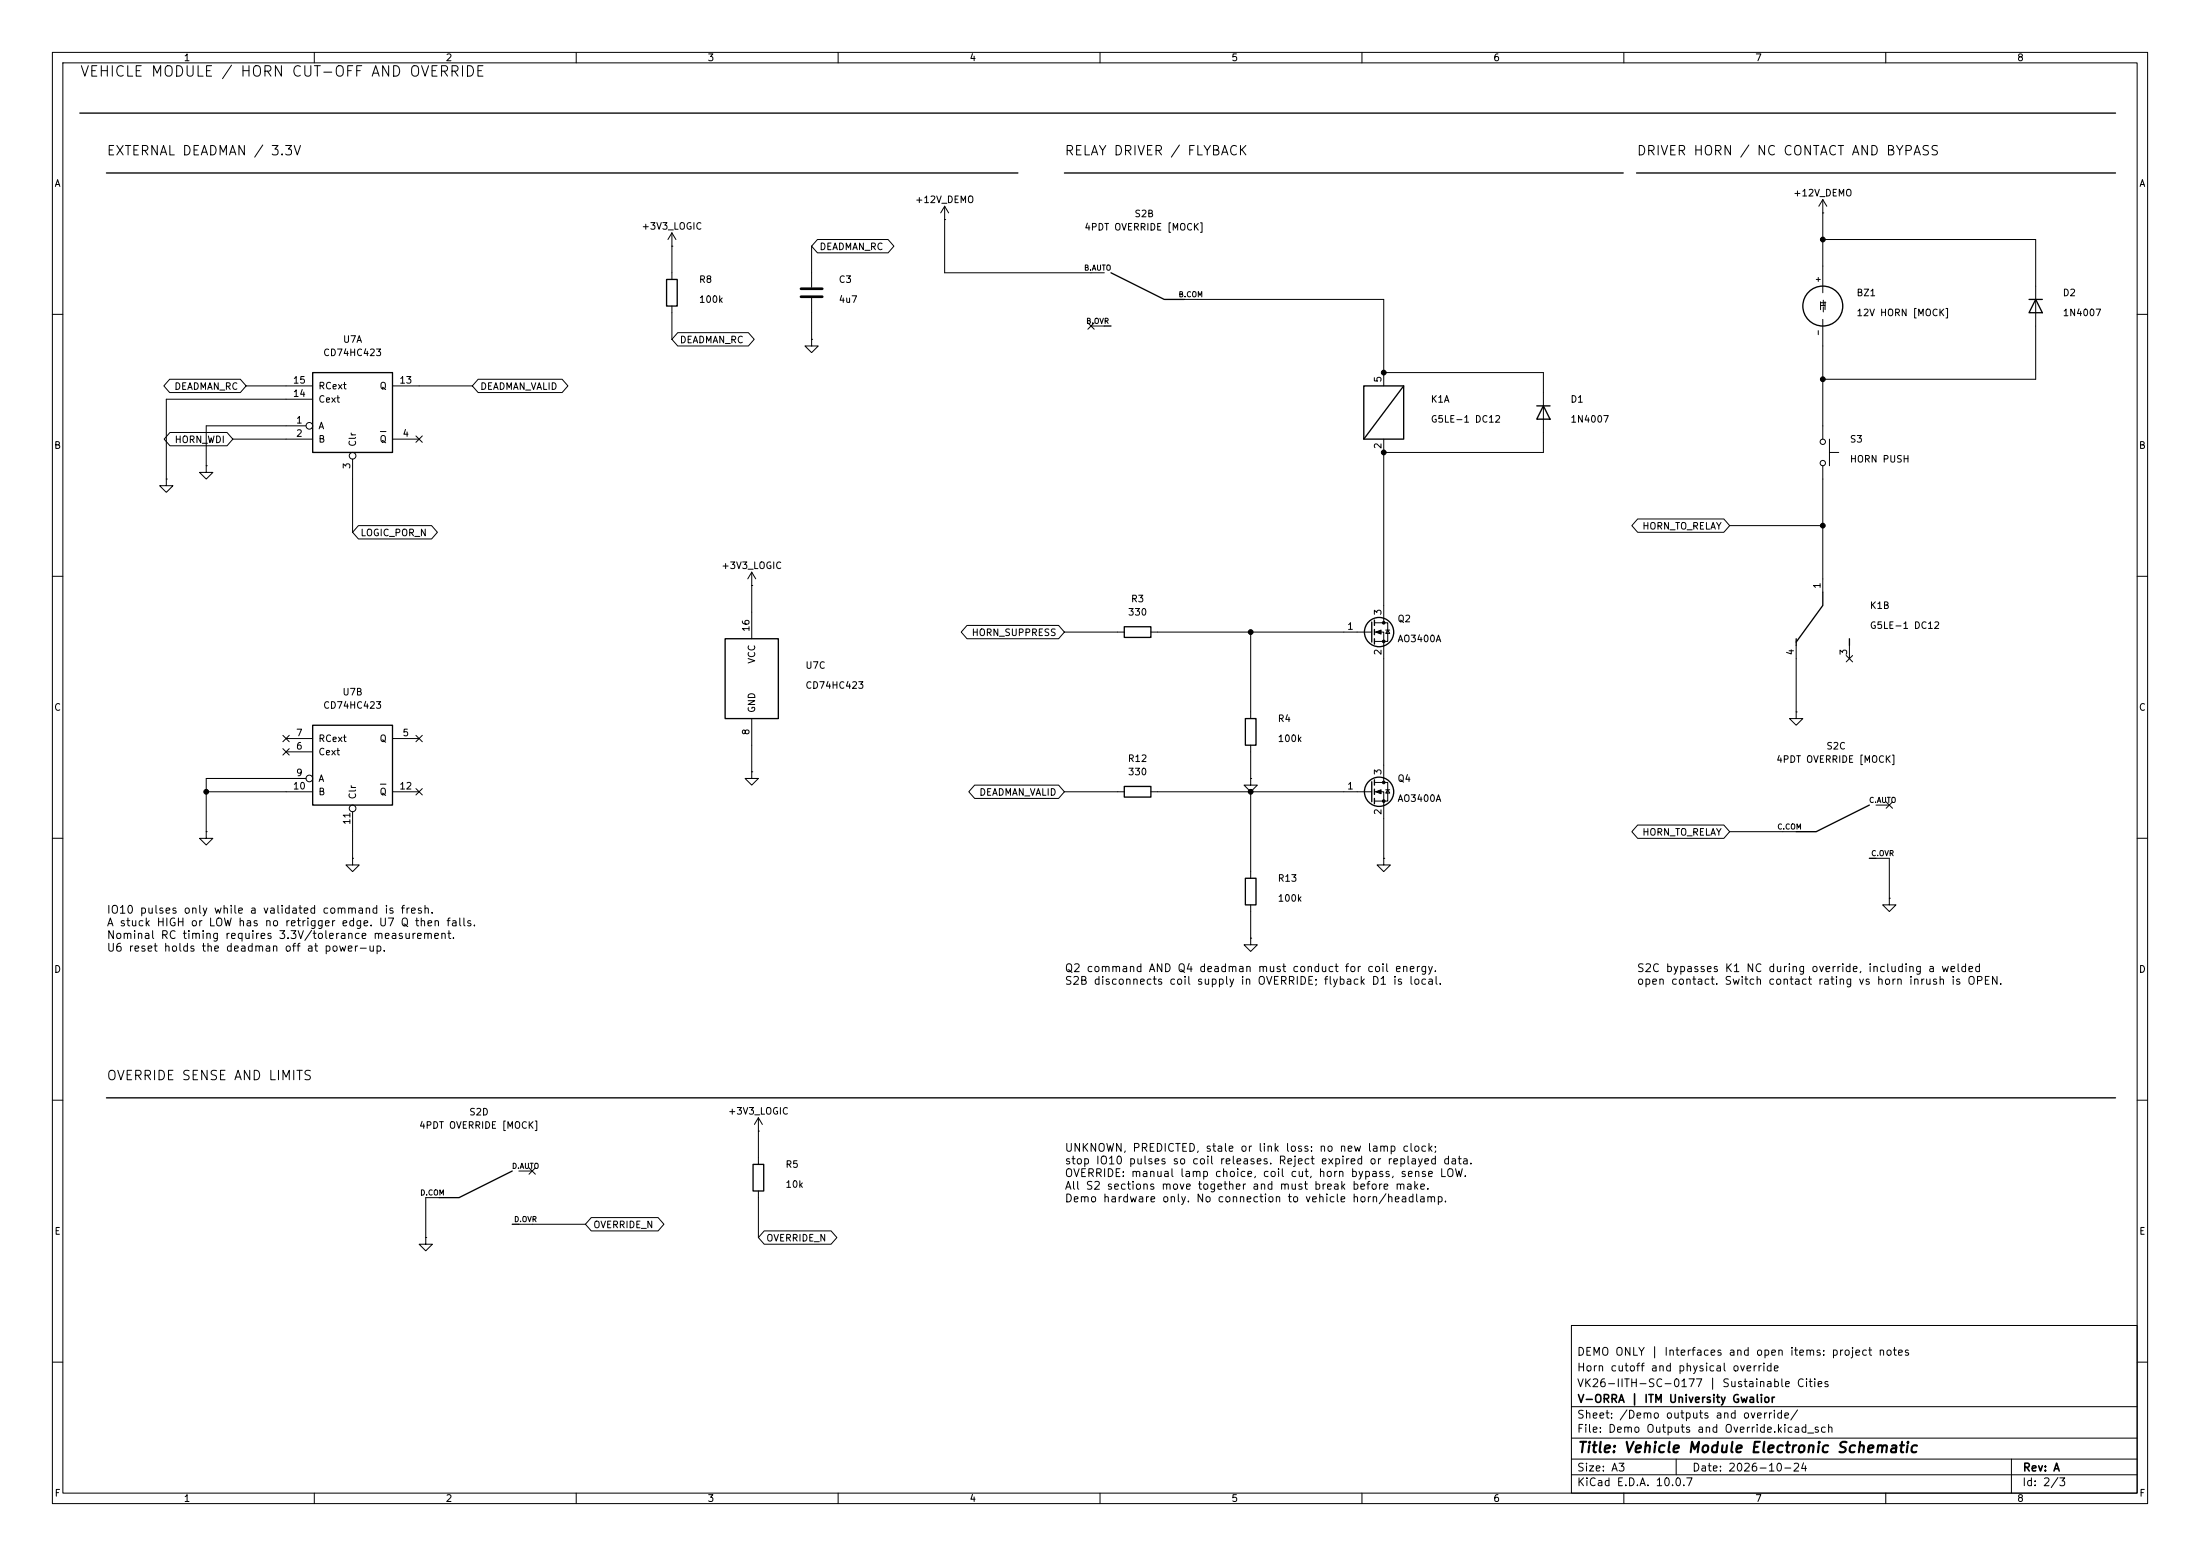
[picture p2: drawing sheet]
<svg xmlns="http://www.w3.org/2000/svg" width="420mm" height="297mm" viewBox="0 0 420 297" stroke-linecap="round" stroke-linejoin="round" font-family="sans-serif">
<g fill="none" stroke="#000" stroke-width=".19">
<path d="M10 10h400v277h-400zM12 12h396v273h-396zM60 10v2M110 10v2M160 10v2M210 10v2M260 10v2M310 10v2M360 10v2M180.3 39.4l-.7 1.2M180.3 39.4l.8 1.2M180.3 39.4v12.7h30.5"/>
<path d="M348 38.1v17.8M348 38.1l-.8 1.3M348 38.1l.7 1.3M128.3 47h.1M128.3 44.5l-.8 1.2M128.3 44.5l.7 1.2M128.3 44.5v8.8M128.3 58.4v6.4M154.9 47v7.9M154.9 56.9v7.9M156.1 45.7h13.4l1.2 1.3-1.2 1.3h-13.4l-1.2-1.3zM180.3 41.9h.1"/>
<path d="M226.1 57.2h38.1v16.5M348 40.6h.1M348 45.7h40.6v26.7h-40.6M10 60h2M32.4 72.4h13.5l1.1 1.3-1.1 1.2h-13.5l-1.1-1.2zM47 73.7h12.7M59.7 76.2h-28v15.2M74.9 73.7h15.3M91.3 72.4h16l1.1 1.3-1.1 1.2h-16l-1.1-1.2zM129.4 63.5h13.5l1.1 1.3-1.1 1.2h-13.5l-1.1-1.2zM154.9 64.8v1.2h1.3l-1.3 1.3-1.2-1.3h1.2M154.9 64.8h.1"/>
<path d="M207.7 61.6l1.2 1.2M208.3 62.2h2.5M208.9 61.6l-1.2 1.2M264.2 71.1h30.4v15.3h-30.4M348 61v22.8M408 60h2M31.7 91.4v1.3h1.3l-1.3 1.3-1.2-1.3h1.2M31.7 91.4h.1M32.4 82.5h10.9l1.1 1.3-1.1 1.3h-10.9l-1.1-1.3zM39.4 88.9v1.3h1.2l-1.2 1.2-1.3-1.2h1.3M39.4 88.9h.1M44.4 83.8h15.3"/>
<path d="M58.4 81.3h-19v7.6M67.3 87.6v14M72.6 82.4h1.1M74.9 83.8h5.1M79.4 83.2l1.2 1.2M80.6 83.2l-1.2 1.2M264.2 83.8v35.1M312.6 99.1h16.5l1.1 1.2-1.1 1.3h-16.5l-1.1-1.3zM348 88.9v24.1M349.2 86.4h1.8M349.2 83.8v5.1M10 110h2"/>
<path d="M68.4 100.3h14l1.1 1.3-1.1 1.3h-14l-1.1-1.3zM143.5 111.8h.1M143.5 109.2v12.7M143.5 109.2l-.8 1.3M143.5 109.2l.8 1.3M184.6 119.4h17.5l1.1 1.3-1.1 1.2h-17.5l-1.1-1.2zM262.4 118.9h2.5v3.5h-2.5M330.2 100.3h17.8M408 110h2M143.5 137.2v10.1M203.2 120.7h11.4M219.7 120.7h42.2"/>
<path d="M238.8 120.7v16.5M262.4 120.7h1.8v28.7M264.5 120.3h.8M264.9 120.3l.4 .6h-.8zM342.9 135.9v1.3h1.3l-1.3 1.2-1.3-1.2h1.3M342.9 135.9h.1M342.9 123.2v12.7M352.5 125.1l1.2 1.2M353.1 123.2v2.5M353.7 125.1l-1.2 1.2M10 160h2M39.4 158.8v1.2h1.2l-1.2 1.3-1.3-1.3h1.3"/>
<path d="M39.4 158.8h.1M39.4 151.1h20.3M54 140.4l1.2 1.2M54 142.9l1.2 1.2M54.6 141h5.1M54.6 143.5h5.1M55.2 140.4l-1.2 1.2M55.2 142.9l-1.2 1.2M58.4 148.6h-19v10.2M67.3 154.9v8.9M72.6 149.7h1.1M74.9 141h5.1"/>
<path d="M74.9 151.1h5.1M79.4 140.4l1.2 1.2M79.4 150.5l1.2 1.2M80.6 140.4l-1.2 1.2M80.6 150.5l-1.2 1.2M143.5 147.3v1.3h1.3l-1.3 1.3-1.3-1.3h1.3M143.5 147.3h.1M186.1 149.9h16l1.1 1.2-1.1 1.3h-16l-1.2-1.3zM203.2 151.1h11.4M219.7 151.1h42.2M238.8 148.6v1.3h1.2l-1.2 1.2-1.3-1.2h1.3M238.8 148.6h.1"/>
<path d="M238.8 142.2v6.4M238.8 151.1v16.5M262.4 149.4h2.5v3.5h-2.5M262.4 151.1h1.8v12.7M264.5 150.7h.8M264.9 150.7l.4 .7h-.8zM312.6 157.5h16.5l1.1 1.3-1.1 1.2h-16.5l-1.1-1.2zM330.2 158.8h12.7M358.1 153.7h2.6M360.1 153.1l1.2 1.2M361.3 153.1l-1.2 1.2M408 160h2"/>
<path d="M67.3 163.8v1.3h1.3l-1.3 1.3-1.3-1.3h1.3M67.3 163.8h.1M238.8 179.1v1.2h1.2l-1.2 1.3-1.3-1.3h1.3M238.8 179.1h.1M238.8 172.7v6.4M264.2 163.8v1.3h1.2l-1.2 1.3-1.3-1.3h1.3M264.2 163.8h.1M358.1 163.8h2.6v7.7M360.7 171.5v1.2h1.2l-1.2 1.3-1.3-1.3h1.3M360.7 171.5h.1M10 210h2M144.8 215.9h.1"/>
<path d="M144.8 213.4v8.8M144.8 213.4l-.8 1.2M144.8 213.4l.7 1.2M408 210h2M81.3 236.2v1.3h1.2l-1.2 1.3-1.3-1.3h1.3M81.3 236.2h.1M83.8 228.6h-2.5v7.6M99.1 223.5h2.5M99.1 233.7h12.7M101 222.9l1.2 1.2M102.2 222.9l-1.2 1.2M112.9 232.4h12.7l1.1 1.3-1.1 1.3h-12.7l-1.1-1.3z"/>
<path d="M144.8 227.3v8.9M145.9 234.9h12.8l1.1 1.3-1.1 1.3h-12.8l-1.1-1.3zM300 253h108v32h-108zM10 260h2M300 278.5h108M300 274.5h108M300 268.5h108M320 278.5v3M384 278.5v6.5M408 260h2M60 285v2M110 285v2"/>
<path d="M160 285v2M210 285v2M260 285v2M300 281.5h108M310 285v2M360 285v2"/>
<circle cx="59.1" cy="81.3" r=".63"/>
<circle cx="67.3" cy="87" r=".63"/>
<circle cx="348" cy="88.4" r=".51"/>
<circle cx="348" cy="84.3" r=".51"/>
<circle cx="59.1" cy="148.6" r=".63"/>
<circle cx="67.3" cy="154.3" r=".63"/>
</g>
<g fill="none" stroke="#000" stroke-width=".25">
<path d="M15.2 21.6h388.7M20.3 33h174M203.2 33h106.7M312.4 33h91.5M127.3 53.3h2v5.1h-2zM212.1 52.1l10.1 5.1h3.9M387.3 57.2h2.6M388.6 57.2l1.3 2.5h-2.6zM59.7 71.1h15.2v15.3h-15.2zM210.8 62.2h1.3M260.3 73.7h7.7v10.1h-7.7zM268 73.7l-7.7 10.1"/>
<path d="M293.4 77.5h2.5M294.6 77.5l1.3 2.5h-2.5zM214.6 119.6h5.1v2.1h-5.1zM261.9 118.7v3.9M262.4 118.4v1M348 113v2.6l-5.1 7M59.7 138.4h15.2v15.3h-15.2zM138.4 121.9h10.2v15.3h-10.2zM237.7 137.2h2.1v5h-2.1zM262.4 120.1v1.1M262.4 121.9v1M342.9 121.9v1.3"/>
<path d="M353.1 121.9v1.3M214.6 150.1h5.1v2h-5.1zM261.9 149.2v3.8M262.4 148.8v1.1M262.4 150.6v1M262.4 152.4v1M356.9 153.7l-10.2 5.1h-3.8M237.7 167.6h2.1v5.1h-2.1zM356.9 163.8h1.2M20.3 209.6h383.6M97.8 223.5l-10.2 5.1h-3.8M97.8 233.7h1.3"/>
<path d="M143.8 222.2h2v5.1h-2z"/>
<circle cx="348" cy="58.4" r="3.8"/>
<circle cx="263.3" cy="120.6" r="2.79"/>
<circle cx="263.3" cy="151.1" r="2.79"/>
</g>
<path d="M152.9 55.1h4.1M152.9 56.6h4.1" fill="none" stroke="#000" stroke-width=".51"/>
<g fill="#000" stroke="#000" stroke-width=".19">
<path d="M262.6 120.7l1.1-.4v.7zM262.6 151.1l1.1-.4v.8z"/>
<circle cx="348" cy="45.7" r=".46"/>
<circle cx="264.2" cy="71.1" r=".46"/>
<circle cx="348" cy="72.4" r=".46"/>
<circle cx="264.2" cy="86.4" r=".46"/>
<circle cx="264.2" cy="118.9" r=".25"/>
<circle cx="348" cy="100.3" r=".46"/>
<circle cx="238.8" cy="120.7" r=".46"/>
<circle cx="264.2" cy="122.4" r=".25"/>
<circle cx="39.4" cy="151.1" r=".46"/>
<circle cx="238.8" cy="151.1" r=".46"/>
<circle cx="264.2" cy="149.4" r=".25"/>
<circle cx="264.2" cy="152.9" r=".25"/>
</g>
<g font-size="2">
<text x="15.1" y="15.1">VEHICLE MODULE / HORN CUT-OFF AND OVERRIDE</text>
<text x="301" y="277.8">Title: Vehicle Module Electronic Schematic</text>
</g>
<g font-size="1.8">
<text x="20.2" y="30.1">EXTERNAL DEADMAN / 3.3V</text>
<text x="203.1" y="30.1">RELAY DRIVER / FLYBACK</text>
<text x="312.3" y="30.1">DRIVER HORN / NC CONTACT AND BYPASS</text>
<text x="20.2" y="206.6">OVERRIDE SENSE AND LIMITS</text>
</g>
<g font-size="1.5">
<text x="347" y="59.6">H</text>
<text x="20.3" y="174.8">IO10 pulses only while a validated command is fresh.</text>
<text x="20.3" y="177.2">A stuck HIGH or LOW has no retrigger edge. U7 Q then falls.</text>
<text x="20.3" y="179.6">Nominal RC timing requires 3.3V/tolerance measurement.</text>
<text x="20.3" y="182">U6 reset holds the deadman off at power-up.</text>
<text x="203.2" y="185.9">Q2 command AND Q4 deadman must conduct for coil energy.</text>
<text x="312.4" y="185.9">S2C bypasses K1 NC during override, including a welded</text>
<text x="203.2" y="188.3">S2B disconnects coil supply in OVERRIDE; flyback D1 is local.</text>
<text x="312.4" y="188.3">open contact. Switch contact rating vs horn inrush is OPEN.</text>
<text x="203.2" y="220.2">UNKNOWN, PREDICTED, stale or link loss: no new lamp clock;</text>
<text x="203.2" y="222.6">stop IO10 pulses so coil releases. Reject expired or replayed data.</text>
<text x="203.2" y="225">OVERRIDE: manual lamp choice, coil cut, horn bypass, sense LOW.</text>
<text x="203.2" y="227.5">All S2 sections move together and must break before make.</text>
<text x="203.2" y="229.9">Demo hardware only. No connection to vehicle horn/headlamp.</text>
<text x="300.9" y="262.1">Horn cutoff and physical override</text>
<text x="300.9" y="259.1">DEMO ONLY | Interfaces and open items: project notes</text>
<text x="300.9" y="265.1">VK26-IITH-SC-0177 | Sustainable Cities</text>
<text x="301" y="268.1">V-ORRA | ITM University Gwalior</text>
<text x="300.9" y="273.8">File: Demo Outputs and Override.kicad_sch</text>
<text x="300.9" y="271.1">Sheet: /Demo outputs and override/</text>
<text x="300.9" y="281.2">Size: A3</text>
<text x="322.9" y="281.2">Date: 2026-10-24</text>
<text x="386" y="281.2">Rev: A</text>
<text x="300.9" y="284">KiCad E.D.A. 10.0.7</text>
<text x="385.9" y="284">Id: 2/3</text>
</g>
<g font-size="1.3">
<text x="35" y="12">1</text>
<text x="85" y="12">2</text>
<text x="135" y="12">3</text>
<text x="185" y="12">4</text>
<text x="235" y="12">5</text>
<text x="285" y="12">6</text>
<text x="335" y="12">7</text>
<text x="385" y="12">8</text>
<text x="10.3" y="36">A</text>
<text x="408.3" y="36">A</text>
<text x="174.6" y="39.1">+12V_DEMO</text>
<text x="216.5" y="41.8">S2B</text>
<text x="342.2" y="37.8">+12V_DEMO</text>
<text x="122.4" y="44.1">+3V3_LOGIC</text>
<text x="206.9" y="44.3">4PDT OVERRIDE [MOCK]</text>
<text x="156.3" y="48">DEADMAN_RC</text>
<text x="133.3" y="54.3">R8</text>
<text x="133.3" y="58.1">100k</text>
<text x="160" y="54.3">C3</text>
<text x="160" y="58.1">4u7</text>
<text x="348.9" y="60" transform="rotate(-90 348.9 60)">-+</text>
<text x="354.3" y="56.8">BZ1</text>
<text x="393.7" y="56.8">D2</text>
<text x="65.4" y="65.7">U7A</text>
<text x="129.7" y="65.8">DEADMAN_RC</text>
<text x="354.3" y="60.7">12V HORN [MOCK]</text>
<text x="393.7" y="60.7">1N4007</text>
<text x="61.6" y="68.3">CD74HC423</text>
<text x="33.2" y="74.7">DEADMAN_RC</text>
<text x="55.8" y="76.1">14</text>
<text x="55.8" y="73.5">15</text>
<text x="60.7" y="77.2">Cext</text>
<text x="60.7" y="74.6">RCext</text>
<text x="72.4" y="74.6">Q</text>
<text x="76.1" y="73.5">13</text>
<text x="91.6" y="74.7">DEADMAN_VALID</text>
<text x="264" y="73.1" transform="rotate(-90 264 73.1)">5</text>
<text x="273" y="77.2">K1A</text>
<text x="299.7" y="77.2">D1</text>
<text x="56.4" y="81.1">1</text>
<text x="56.4" y="83.7">2</text>
<text x="60.7" y="82.2">A</text>
<text x="76.7" y="83.7">4</text>
<text x="273" y="81">G5LE-1 DC12</text>
<text x="299.7" y="81">1N4007</text>
<text x="10.2" y="86">B</text>
<text x="33.2" y="84.9">HORN_WDI</text>
<text x="60.7" y="84.8">B</text>
<text x="67.2" y="89.6" transform="rotate(-90 67.2 89.6)">3</text>
<text x="68.3" y="85.4" transform="rotate(-90 68.3 85.4)">Clr</text>
<text x="72.4" y="84.8">Q</text>
<text x="264" y="85.8" transform="rotate(-90 264 85.8)">2</text>
<text x="353" y="84.8">S3</text>
<text x="353" y="88.6">HORN PUSH</text>
<text x="408.2" y="86">B</text>
<text x="313.4" y="101.4">HORN_TO_RELAY</text>
<text x="68.7" y="102.7">LOGIC_POR_N</text>
<text x="137.6" y="108.9">+3V3_LOGIC</text>
<text x="347.8" y="112.5" transform="rotate(-90 347.8 112.5)">1</text>
<text x="215.2" y="117.8">330</text>
<text x="215.8" y="115.3">R3</text>
<text x="264" y="117.6" transform="rotate(-90 264 117.6)">3</text>
<text x="266.7" y="119.1">Q2</text>
<text x="356.9" y="116.5">K1B</text>
<text x="143.4" y="120.7" transform="rotate(-90 143.4 120.7)">16</text>
<text x="185.4" y="121.7">HORN_SUPPRESS</text>
<text x="257.1" y="120.5">1</text>
<text x="264" y="125.2" transform="rotate(-90 264 125.2)">2</text>
<text x="266.7" y="122.9">AO3400A</text>
<text x="342.8" y="125.2" transform="rotate(-90 342.8 125.2)">4</text>
<text x="352.9" y="125.2" transform="rotate(-90 352.9 125.2)">3</text>
<text x="356.9" y="120.3">G5LE-1 DC12</text>
<text x="144.5" y="126.8" transform="rotate(-90 144.5 126.8)">VCC</text>
<text x="153.7" y="128">U7C</text>
<text x="153.7" y="131.8">CD74HC423</text>
<text x="10.2" y="136">C</text>
<text x="61.6" y="135.6">CD74HC423</text>
<text x="65.3" y="133">U7B</text>
<text x="144.5" y="136.2" transform="rotate(-90 144.5 136.2)">GND</text>
<text x="408.2" y="136">C</text>
<text x="56.4" y="143.4">6</text>
<text x="56.4" y="140.8">7</text>
<text x="60.7" y="141.9">RCext</text>
<text x="72.4" y="141.9">Q</text>
<text x="76.7" y="140.8">5</text>
<text x="143.4" y="140.4" transform="rotate(-90 143.4 140.4)">8</text>
<text x="243.8" y="138.1">R4</text>
<text x="243.8" y="141.9">100k</text>
<text x="348.5" y="143.4">S2C</text>
<text x="56.4" y="148.5">9</text>
<text x="60.7" y="144.5">Cext</text>
<text x="60.7" y="149.6">A</text>
<text x="215.2" y="145.7">R12</text>
<text x="215.2" y="148.3">330</text>
<text x="264" y="148.1" transform="rotate(-90 264 148.1)">3</text>
<text x="266.7" y="149.6">Q4</text>
<text x="339" y="145.9">4PDT OVERRIDE [MOCK]</text>
<text x="55.8" y="151">10</text>
<text x="60.7" y="152.1">B</text>
<text x="68.3" y="152.7" transform="rotate(-90 68.3 152.7)">Clr</text>
<text x="72.4" y="152.1">Q</text>
<text x="76.1" y="151">12</text>
<text x="186.8" y="152.2">DEADMAN_VALID</text>
<text x="257.1" y="151">1</text>
<text x="264" y="155.7" transform="rotate(-90 264 155.7)">2</text>
<text x="266.7" y="153.4">AO3400A</text>
<text x="67.2" y="157.5" transform="rotate(-90 67.2 157.5)">11</text>
<text x="313.4" y="159.8">HORN_TO_RELAY</text>
<text x="243.8" y="168.6">R13</text>
<text x="243.8" y="172.4">100k</text>
<text x="10.2" y="186">D</text>
<text x="408.2" y="186">D</text>
<text x="79.9" y="215.8">4PDT OVERRIDE [MOCK]</text>
<text x="89.5" y="213.2">S2D</text>
<text x="138.9" y="213.1">+3V3_LOGIC</text>
<text x="149.8" y="223.2">R5</text>
<text x="149.8" y="227">10k</text>
<text x="10.3" y="236">E</text>
<text x="113.2" y="234.7">OVERRIDE_N</text>
<text x="146.2" y="237.3">OVERRIDE_N</text>
<text x="408.3" y="236">E</text>
<text x="10.3" y="286">F</text>
<text x="35" y="287">1</text>
<text x="85" y="287">2</text>
<text x="135" y="287">3</text>
<text x="185" y="287">4</text>
<text x="235" y="287">5</text>
<text x="285" y="287">6</text>
<text x="335" y="287">7</text>
<text x="385" y="287">8</text>
<text x="408.3" y="286">F</text>
</g>
<g font-size="1">
<text x="206.9" y="51.9">B.AUTO</text>
<text x="224.9" y="57">B.COM</text>
<text x="347.8" y="54.1" transform="rotate(-90 347.8 54.1)">+</text>
<text x="207.3" y="62">B.OVR</text>
<text x="347.8" y="64.2" transform="rotate(-90 347.8 64.2)">-</text>
<text x="356.7" y="153.5">C.AUTO</text>
<text x="339.2" y="158.6">C.COM</text>
<text x="357.1" y="163.6">C.OVR</text>
<text x="97.6" y="223.3">D.AUTO</text>
<text x="80.1" y="228.4">D.COM</text>
<text x="98" y="233.5">D.OVR</text>
</g>
</svg>
